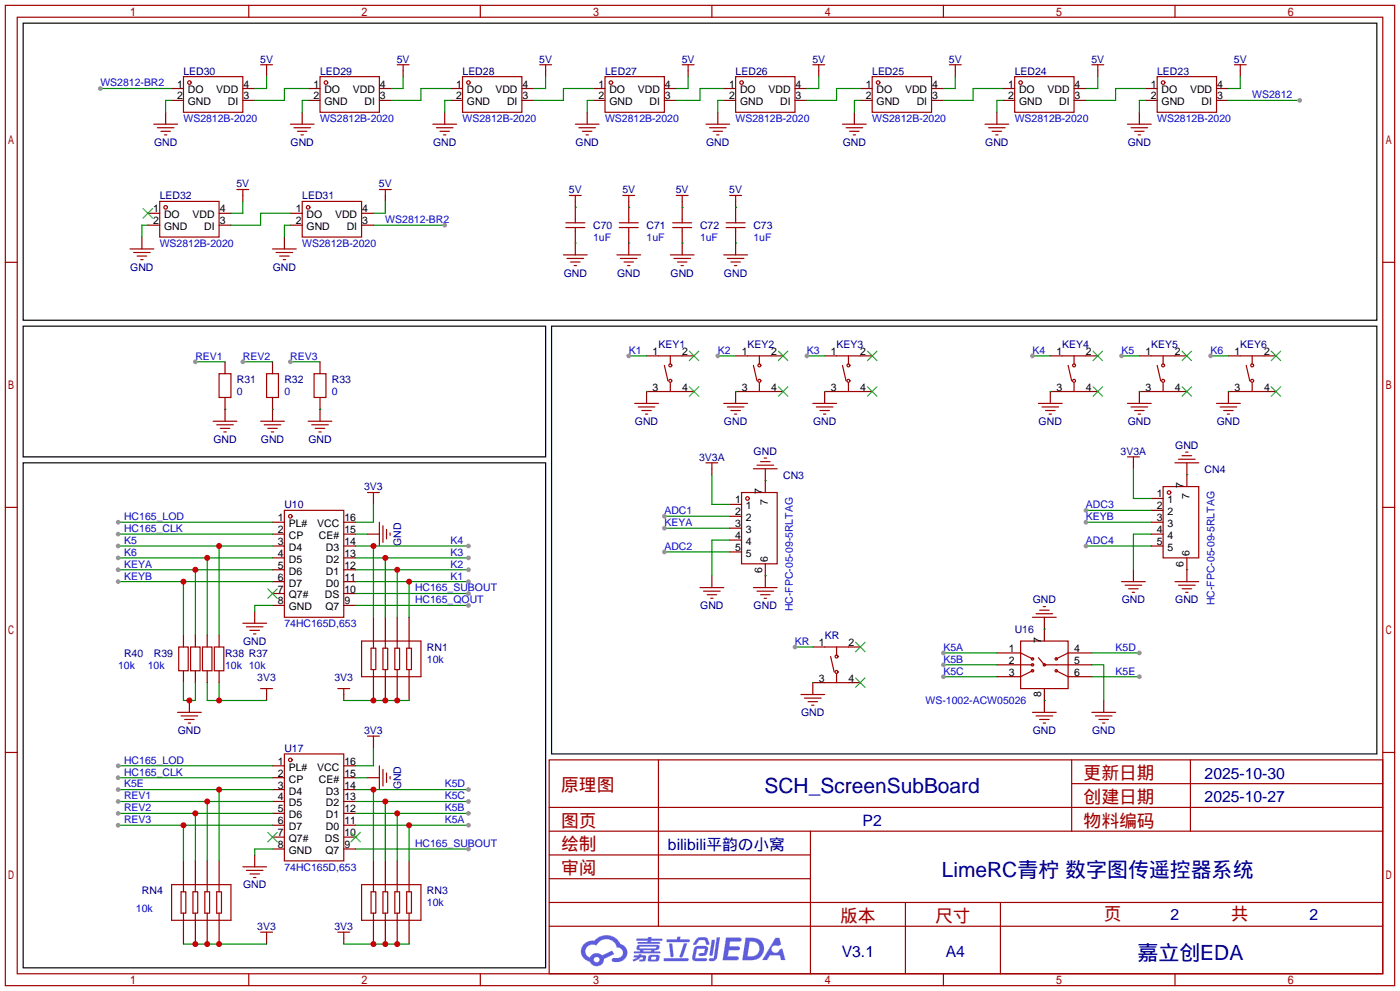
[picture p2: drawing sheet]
<svg xmlns="http://www.w3.org/2000/svg" width="299mm" height="212mm" viewBox="0 0 299 212" stroke-linecap="round" stroke-linejoin="round" font-family="sans-serif">
<g fill="none" stroke="#a10000" stroke-width=".25">
<path d="M1.1 1.1h297.2v209.6h-297.2zM3.7 3.7h292.1v204.5h-292.1zM53.2 1.1v2.6M102.7 1.1v2.6M152.3 1.1v2.6M201.8 1.1v2.6M251.3 1.1v2.6M1.1 56.1h2.6M295.8 56.1h2.5M1.1 108.5h2.6M295.8 108.5h2.5M1.1 160.8h2.6"/>
<path d="M117.5 162.4h178.3v45.8h-178.3zM117.5 177.7h178.3M117.5 172.6h178.3M140.8 162.4v35.6M173.4 177.7v30.5M229.2 162.4v15.3M229.2 167.5h66.6M254.6 162.4v15.3M295.8 160.8h2.5M117.5 182.8h55.9M117.5 198h178.3M117.5 192.9h178.3"/>
<path d="M117.5 187.8h55.9M193.7 192.9v15.3M214 192.9v15.3M53.2 208.2v2.5M102.7 208.2v2.5M152.3 208.2v2.5M201.8 208.2v2.5M251.3 208.2v2.5"/>
</g>
<g fill="#5487ff">
<path d="M155.3 200.4h2.7a.48 .48 0 0 1 .7 .4 .48 .48 0 0 1-.7 .5h-1.8l-.2 1h1.9a.43 .43 0 0 1 .4 .5 .43 .43 0 0 1-.5 .3h-1.9l-.2 1.3h1.7a.45 .45 0 0 1 .6 .2 .45 .45 0 0 1-.2 .6l-3.2 .1z"/>
<path d="M165.9 200.5h.8l.4 1.4-.7 .4a.84 .84 0 0 0-1.2 .2 .84 .84 0 0 0 .3 1.2 .84 .84 0 0 0 1.1-.5l.1-.2 .6-.3 .7 2.5h-.9l-.3-1h-2.1l-.6 1h-1.1z"/>
<path d="M152.2 200.9h.8l-.5 3.2a.36 .36 0 0 1-.4 .3 .36 .36 0 0 1-.3-.4z"/>
<path d="M153.3 200.4h.7l-.6 4.3a1.13 1.13 0 0 1-1.8 .6l.2-.4 .7-.1 .2-.2z"/>
<path d="M149 200.7l.6-.4h1a.77 .77 0 0 1 .9 .6l.3 .9-.2 .2h-.5l-.3-.9-.2-.1h-1l-.7 1-.6-.1v-.1z"/>
<path d="M148.6 202.5l.5-.3h1.7a.81 .81 0 0 1 .7 .5 .81 .81 0 0 1-.2 .8 .81 .81 0 0 1-.9 .9h-.7a.32 .32 0 0 1-.3-.4 .32 .32 0 0 1 .4-.3h.7l.3-.9-1.7 .1-.3 1.9h2.1a.32 .32 0 0 1 .4 .4 .32 .32 0 0 1-.4 .3l-2.3-.1-.5-.3v-.5z"/>
<path d="M142 204.8h5a.33 .33 0 0 1 .3 .4 .33 .33 0 0 1-.3 .3h-4.9l-.2-.2z"/>
<path d="M146.3 201.6h.7l-.6 2a.98 .98 0 0 1-.8 1.1l-.3-.3z"/>
<path d="M143.1 201.7h.7l.3 2.6a.34 .34 0 0 1-.3 .3 .34 .34 0 0 1-.4-.2z"/>
<path d="M142.6 200.8h2.2l.2-.6h.6l-.1 .6h1.8a.32 .32 0 0 1 .3 .3 .32 .32 0 0 1-.4 .3h-4.5l-.1-.1z"/>
<path d="M135.6 204.2h.9l.1-.2 .7-.1-.1 .3h.9a.82 .82 0 0 1-.6 1.3h-.7v-.4h.6l.1-.4a.68 .68 0 0 0-1 .4l-1 .4-.2-.4 1-.4h-.8z"/>
<path d="M136.1 200.6h2.5v-.3h.8l-.1 .3h2.2l.2 .3-.2 .2h-2.3v.3h1.8l.2 .2-.2 .2h-4.5l-.1-.4h2l.1-.3h-2.3l-.1-.2z"/>
<path d="M159.5 200.4l-.7 4.9h1.6a2.5 2.5 0 0 0 3-2.5 2.5 2.5 0 0 0-3.1-2.4zM160.4 201.3a1.61 1.61 0 0 1 2 1.4 1.61 1.61 0 0 1-1.8 1.7h-.7z"/>
<path d="M136.3 202.2a.55 .55 0 0 0-.2 .7 .55 .55 0 0 0 .7 .2l.1 .3h-1.3v.4h5.5l.2-.2-.2-.2h-1.2l.2-.3a.7 .7 0 0 0 .8-.2 .7 .7 0 0 0 0-.9h-4.1zM136.9 202.4h3.3l.2 .1-.2 .2h-3.2zM137.6 203.1h1.7l-.2 .3h-1.4z"/>
<path d="M138.8 204.3a1.05 1.05 0 0 0-.1 1.2 2.91 2.91 0 0 0 2.2-.2 .98 .98 0 0 0 0-1.2h-1.6zM139.4 204.6l.8-.1 .1 .4-.2 .2h-.8z"/>
<path d="M125 201.7a2.23 2.23 0 0 0-.7 2.3 2.23 2.23 0 0 0 1.8 1.6 1.58 1.58 0 0 0 1.8 .9 1.58 1.58 0 0 0 1.3-1.5l2.2-1-.5-.8-2.1 1a1.65 1.65 0 0 0-2.6 .5 1.47 1.47 0 0 1-.8-2.1 1.47 1.47 0 0 1 2.2-.5 2.3 2.3 0 0 1 2.3-1.3 2.3 2.3 0 0 1 2.1 1.7 1.12 1.12 0 0 1 1.2 1.1 1.12 1.12 0 0 1-1.1 1.2h-.7a.45 .45 0 0 0-.6 .3 .45 .45 0 0 0 .5 .6 2.21 2.21 0 0 0 2.2-.6 2.21 2.21 0 0 0 .5-2.3 2.13 2.13 0 0 0-1.3-1 3.3 3.3 0 0 0-5.5-.7l-1.2 .1zM127.1 205.2a.57 .57 0 0 1 1.1 0 .57 .57 0 0 1-1.1 0z"/>
</g>
<g fill="none" stroke="#a10000" stroke-width=".25">
<path d="M157.4 16.4h12.7v7.6h-12.7zM173.9 13.8h2.5M175.1 13.8v1.3M186.6 16.4h12.7v7.6h-12.7zM203.1 13.8h2.5M204.3 13.8v1.3M217 16.4h12.7v7.6h-12.7zM233.6 13.8h2.5M234.8 13.8v1.3M247.5 16.4h12.7v7.6h-12.7zM264 13.8h2.6M265.3 13.8v1.3"/>
<path d="M151 26.5h5.1M151.8 27.3h3.5M152.5 28.1h2.1M153.3 28.8h.5M180.2 26.5h5.1M181 27.3h3.5M181.7 28.1h2.1M182.5 28.8h.5M210.7 26.5h5.1M211.5 27.3h3.5M212.2 28.1h2M213 28.8h.5"/>
<path d="M241.2 26.5h5.1M241.9 27.3h3.6M242.7 28.1h2M243.5 28.8h.5"/>
<circle cx="158.6" cy="17.7" r=".38"/>
<circle cx="187.8" cy="17.7" r=".38"/>
<circle cx="218.3" cy="17.7" r=".38"/>
<circle cx="248.8" cy="17.7" r=".38"/>
</g>
<g fill="none" stroke="#870000" stroke-width=".25">
<path d="M154.8 18.9h2.6M170.1 18.9h2.5M175.1 15.1v1.3M184 18.9h2.6M199.3 18.9h2.5M204.3 15.1v1.3M214.5 18.9h2.5M229.7 18.9h2.6M234.8 15.1v1.3M245 18.9h2.5M260.2 18.9h2.6M265.3 15.1v1.3"/>
<path d="M153.5 24v2.5M154.8 21.5h2.6M170.1 21.5h2.5M182.8 24v2.5M184 21.5h2.6M199.3 21.5h2.5M213.2 24v2.5M214.5 21.5h2.5M229.7 21.5h2.6M243.7 24v2.5M245 21.5h2.5M260.2 21.5h2.6"/>
</g>
<path d="M175.1 16.4v2.5h-2.5M184 18.9h-5.1v2.6h-6.3M204.3 16.4v2.5h-2.5M214.5 18.9h-6.3v2.6h-6.4M234.8 16.4v2.5h-2.5M245 18.9h-6.4v2.6h-6.3M265.3 16.4v2.5h-2.5M154.8 21.5h-1.3v2.5M184 21.5h-1.2v2.5M214.5 21.5h-1.3v2.5M245 21.5h-1.3v2.5M262.8 21.5h15.2" fill="none" stroke="#008700" stroke-width=".25"/>
<circle cx="278" cy="21.5" r=".51" fill="#999"/>
<g fill="none" stroke="#a10000" stroke-width=".25">
<path d="M39.2 16.4h12.7v7.6h-12.7zM55.8 13.8h2.5M57 13.8v1.3M68.5 16.4h12.7v7.6h-12.7zM85 13.8h2.5M86.2 13.8v1.3M98.9 16.4h12.7v7.6h-12.7zM115.4 13.8h2.6M116.7 13.8v1.3M129.4 16.4h12.7v7.6h-12.7zM145.9 13.8h2.6M147.2 13.8v1.3"/>
<path d="M32.9 26.5h5.1M33.7 27.3h3.5M34.4 28.1h2M35.2 28.8h.5M62.1 26.5h5.1M62.9 27.3h3.5M63.6 28.1h2.1M64.4 28.8h.5M92.6 26.5h5.1M93.3 27.3h3.6M94.1 28.1h2M94.9 28.8h.5"/>
<path d="M123.1 26.5h5M123.8 27.3h3.6M124.6 28.1h2M125.3 28.8h.6M27.8 53.2h5.1M28.6 54h3.5M29.3 54.7h2.1M30.1 55.5h.5M34.2 43.1h12.7v7.6h-12.7zM50.7 40.5h2.5M51.9 40.5v1.3M58.3 53.2h5.1"/>
<path d="M59.1 54h3.5M59.8 54.7h2M60.6 55.5h.5M64.6 43.1h12.7v7.6h-12.7zM81.2 40.5h2.5M82.4 40.5v1.3"/>
<circle cx="40.5" cy="17.7" r=".38"/>
<circle cx="69.7" cy="17.7" r=".38"/>
<circle cx="100.2" cy="17.7" r=".38"/>
<circle cx="130.7" cy="17.7" r=".38"/>
<circle cx="35.4" cy="44.3" r=".38"/>
<circle cx="65.9" cy="44.3" r=".38"/>
</g>
<g fill="none" stroke="#870000" stroke-width=".25">
<path d="M36.7 18.9h2.5M51.9 18.9h2.6M57 15.1v1.3M65.9 18.9h2.6M81.2 18.9h2.5M86.2 15.1v1.3M96.4 18.9h2.5M111.6 18.9h2.6M116.7 15.1v1.3M126.9 18.9h2.5M142.1 18.9h2.6M147.2 15.1v1.3"/>
<path d="M35.4 24v2.5M36.7 21.5h2.5M51.9 21.5h2.6M64.6 24v2.5M65.9 21.5h2.6M81.2 21.5h2.5M95.1 24v2.5M96.4 21.5h2.5M111.6 21.5h2.6M125.6 24v2.5M126.9 21.5h2.5M142.1 21.5h2.6"/>
<path d="M30.4 50.7v2.5M31.6 45.6h2.6M31.6 48.1h2.6M46.9 45.6h2.5M46.9 48.1h2.5M51.9 41.8v1.3M60.8 50.7v2.5M62.1 45.6h2.5M62.1 48.1h2.5M77.3 45.6h2.6M77.3 48.1h2.6M82.4 41.8v1.3"/>
</g>
<g fill="none" stroke="#008700" stroke-width=".25">
<path d="M57 16.4v2.5h-2.5M65.9 18.9h-5.1v2.6h-6.3M86.2 16.4v2.5h-2.5M96.4 18.9h-6.4v2.6h-6.3M116.7 16.4v2.5h-2.5M126.9 18.9h-6.4v2.6h-6.3M147.2 16.4v2.5h-2.5M36.7 21.5h-1.3v2.5M65.9 21.5h-1.3v2.5M96.4 21.5h-1.3v2.5M126.9 21.5h-1.3v2.5M31.6 48.1h-1.2v2.6"/>
<path d="M51.9 43.1v2.5h-2.5M62.1 48.1h-1.3v2.6M62.1 45.6h-6.3v2.5h-6.4M79.9 48.1h15.2M82.4 43.1v2.5h-2.5"/>
</g>
<path d="M30.6 44.6l2 2M32.6 44.6l-2 2" fill="none" stroke="#3c3" stroke-width=".25"/>
<circle cx="95.1" cy="48.1" r=".51" fill="#999"/>
<path d="M21.5 18.9h15.2" fill="none" stroke="#008700" stroke-width=".25"/>
<circle cx="21.5" cy="18.9" r=".51" fill="#999"/>
<path d="M138.3 76.1h2.5M145.9 76.1h2.6M138.3 83.7h2.5M145.9 83.7h2.6" fill="none" stroke="#870000" stroke-width=".25"/>
<path d="M147.4 75.1l2.1 2M149.5 75.1l-2.1 2M147.4 82.7l2.1 2M149.5 82.7l-2.1 2" fill="none" stroke="#3c3" stroke-width=".25"/>
<g fill="none" stroke="#a10000" stroke-width=".25">
<path d="M140.8 76.1h5.1M142.1 78.1l.8 3.3M143.4 76.1v1.8M140.8 83.7h5.1M143.4 81.9v1.8"/>
<circle cx="143.4" cy="78.1" r=".32"/>
<circle cx="143.4" cy="81.4" r=".32"/>
</g>
<path d="M134.5 76.1h3.8" fill="none" stroke="#008700" stroke-width=".25"/>
<circle cx="134.5" cy="76.1" r=".51" fill="#999"/>
<path d="M157.4 76.1h2.5M165 76.1h2.5M138.3 83.7v2.5M157.4 83.7h2.5M165 83.7h2.5" fill="none" stroke="#870000" stroke-width=".25"/>
<g fill="none" stroke="#a10000" stroke-width=".25">
<path d="M159.9 76.1h5.1M161.2 78.1l.7 3.3M162.4 76.1v1.8M135.8 86.2h5M136.5 87h3.6M137.3 87.8h2M138 88.5h.6M159.9 83.7h5.1M162.4 81.9v1.8"/>
<circle cx="162.4" cy="78.1" r=".32"/>
<circle cx="162.4" cy="81.4" r=".32"/>
</g>
<path d="M153.5 76.1h3.9M138.3 83.7h.1" fill="none" stroke="#008700" stroke-width=".25"/>
<path d="M166.5 75.1l2 2M168.5 75.1l-2 2M166.5 82.7l2 2M168.5 82.7l-2 2" fill="none" stroke="#3c3" stroke-width=".25"/>
<circle cx="153.5" cy="76.1" r=".51" fill="#999"/>
<path d="M176.4 76.1h2.5M184 76.1h2.6M157.4 83.7v2.5M176.4 83.7h2.5M184 83.7h2.6" fill="none" stroke="#870000" stroke-width=".25"/>
<g fill="none" stroke="#a10000" stroke-width=".25">
<path d="M178.9 76.1h5.1M180.2 78.1l.8 3.3M181.5 76.1v1.8M154.8 86.2h5.1M155.6 87h3.5M156.3 87.8h2.1M157.1 88.5h.5M178.9 83.7h5.1M181.5 81.9v1.8"/>
<circle cx="181.5" cy="78.1" r=".32"/>
<circle cx="181.5" cy="81.4" r=".32"/>
</g>
<path d="M172.6 76.1h3.8M157.4 83.7h.1" fill="none" stroke="#008700" stroke-width=".25"/>
<path d="M185.5 75.1l2.1 2M187.6 75.1l-2.1 2M185.5 82.7l2.1 2M187.6 82.7l-2.1 2" fill="none" stroke="#3c3" stroke-width=".25"/>
<circle cx="172.6" cy="76.1" r=".51" fill="#999"/>
<path d="M224.7 76.1h2.5M232.3 76.1h2.5M176.4 83.7v2.5M224.7 83.7h2.5M232.3 83.7h2.5" fill="none" stroke="#870000" stroke-width=".25"/>
<g fill="none" stroke="#a10000" stroke-width=".25">
<path d="M227.2 76.1h5.1M228.5 78.1l.7 3.3M229.7 76.1v1.8M173.9 86.2h5M174.6 87h3.6M175.4 87.8h2M176.1 88.5h.6M227.2 83.7h5.1M229.7 81.9v1.8"/>
<circle cx="229.7" cy="78.1" r=".32"/>
<circle cx="229.7" cy="81.4" r=".32"/>
</g>
<path d="M220.9 76.1h3.8M176.4 83.7h.1" fill="none" stroke="#008700" stroke-width=".25"/>
<path d="M233.8 75.1l2 2M235.8 75.1l-2 2M233.8 82.7l2 2M235.8 82.7l-2 2" fill="none" stroke="#3c3" stroke-width=".25"/>
<circle cx="220.9" cy="76.1" r=".51" fill="#999"/>
<path d="M243.7 76.1h2.6M251.3 76.1h2.6M224.7 83.7v2.5M243.7 83.7h2.6M251.3 83.7h2.6" fill="none" stroke="#870000" stroke-width=".25"/>
<g fill="none" stroke="#a10000" stroke-width=".25">
<path d="M246.3 76.1h5M247.5 78.1l.8 3.3M248.8 76.1v1.8M222.1 86.2h5.1M222.9 87h3.5M223.6 87.8h2.1M224.4 88.5h.5M246.3 83.7h5M248.8 81.9v1.8"/>
<circle cx="248.8" cy="78.1" r=".32"/>
<circle cx="248.8" cy="81.4" r=".32"/>
</g>
<path d="M239.9 76.1h3.8M224.7 83.7h.1" fill="none" stroke="#008700" stroke-width=".25"/>
<path d="M252.9 75.1l2 2M254.9 75.1l-2 2M252.9 82.7l2 2M254.9 82.7l-2 2" fill="none" stroke="#3c3" stroke-width=".25"/>
<circle cx="239.9" cy="76.1" r=".51" fill="#999"/>
<path d="M262.8 76.1h2.5M270.4 76.1h2.5M243.7 83.7v2.5M262.8 83.7h2.5M270.4 83.7h2.5" fill="none" stroke="#870000" stroke-width=".25"/>
<g fill="none" stroke="#a10000" stroke-width=".25">
<path d="M265.3 76.1h5.1M266.6 78.1l.7 3.3M267.8 76.1v1.8M241.2 86.2h5.1M241.9 87h3.6M242.7 87.8h2M243.5 88.5h.5M265.3 83.7h5.1M267.8 81.9v1.8"/>
<circle cx="267.8" cy="78.1" r=".32"/>
<circle cx="267.8" cy="81.4" r=".32"/>
</g>
<path d="M259 76.1h3.8M243.7 83.7h.1" fill="none" stroke="#008700" stroke-width=".25"/>
<path d="M271.9 75.1l2 2M273.9 75.1l-2 2M271.9 82.7l2 2M273.9 82.7l-2 2" fill="none" stroke="#3c3" stroke-width=".25"/>
<circle cx="259" cy="76.1" r=".51" fill="#999"/>
<path d="M262.8 83.7v2.5M152.3 100.2v1.3M156.1 107.8h2.5M156.1 110.4h2.5M156.1 112.9h2.5M156.1 115.4h2.5M156.1 118h2.5M163.7 100.2v5.1M152.3 123.1v2.5M163.7 120.5v5.1" fill="none" stroke="#870000" stroke-width=".25"/>
<g fill="none" stroke="#a10000" stroke-width=".25">
<path d="M151 98.9h2.5M152.3 98.9v1.3M161.9 99.4h3.6M162.7 98.7h2M163.4 97.9h.6M260.2 86.2h5.1M261 87h3.5M261.7 87.8h2.1M262.5 88.5h.5M158.6 105.3h7.6v15.2h-7.6zM161.2 100.2h5M149.7 125.6h5.1"/>
<path d="M150.5 126.4h3.6M151.3 127.1h2M152 127.9h.5M161.2 125.6h5M161.9 126.4h3.6M162.7 127.1h2M163.4 127.9h.6"/>
<circle cx="159.9" cy="106.6" r=".38"/>
</g>
<path d="M262.8 83.7h.1M142.1 110.4h14M152.3 101.5v6.3h3.8M156.1 115.4h-3.8v7.7M163.7 102.7h.1M163.7 123.1h.1" fill="none" stroke="#008700" stroke-width=".25"/>
<circle cx="142.1" cy="110.4" r=".51" fill="#999"/>
<path d="M142.1 112.9h14" fill="none" stroke="#008700" stroke-width=".25"/>
<circle cx="142.1" cy="112.9" r=".51" fill="#999"/>
<path d="M142.1 118h14" fill="none" stroke="#008700" stroke-width=".25"/>
<circle cx="142.1" cy="118" r=".51" fill="#999"/>
<g fill="none" stroke="#a10000" stroke-width=".25">
<path d="M241.2 97.7h2.5M242.4 97.7v1.2M251.3 98.9h5.1M252.1 98.2h3.6M252.9 97.4h2M253.6 96.6h.5M248.8 104h7.6v15.3h-7.6zM239.9 124.3h5.1M240.7 125.1h3.5M241.4 125.9h2.1M242.2 126.6h.5M251.3 124.3h5.1"/>
<path d="M252.1 125.1h3.6M252.9 125.9h2M253.6 126.6h.5"/>
<circle cx="250.1" cy="105.3" r=".38"/>
</g>
<path d="M242.4 98.9v1.3M253.9 98.9v5.1M246.3 106.6h2.5M246.3 109.1h2.5M246.3 111.6h2.5M246.3 114.2h2.5M246.3 116.7h2.5M253.9 119.3v5M242.4 121.8v2.5" fill="none" stroke="#870000" stroke-width=".25"/>
<path d="M232.3 109.1h14M242.4 100.2v6.4h3.9M246.3 114.2h-3.9v7.6M253.9 101.5h.1M253.9 121.8h.1" fill="none" stroke="#008700" stroke-width=".25"/>
<circle cx="232.3" cy="109.1" r=".51" fill="#999"/>
<path d="M232.3 111.6h14" fill="none" stroke="#008700" stroke-width=".25"/>
<circle cx="232.3" cy="111.6" r=".51" fill="#999"/>
<path d="M232.3 116.7h14" fill="none" stroke="#008700" stroke-width=".25"/>
<circle cx="232.3" cy="116.7" r=".51" fill="#999"/>
<path d="M173.9 138.3h2.5M181.5 138.3h2.5M173.9 145.9h2.5M181.5 145.9h2.5" fill="none" stroke="#870000" stroke-width=".25"/>
<path d="M183 137.3l2 2M185 137.3l-2 2M183 144.9l2 2M185 144.9l-2 2" fill="none" stroke="#3c3" stroke-width=".25"/>
<g fill="none" stroke="#a10000" stroke-width=".25">
<path d="M176.4 138.3h5.1M178.9 138.3v1.8M176.4 145.9h5.1M177.7 140.3l.7 3.3M178.9 144.1v1.8"/>
<circle cx="178.9" cy="143.6" r=".32"/>
<circle cx="178.9" cy="140.3" r=".32"/>
</g>
<path d="M170.1 138.3h3.8" fill="none" stroke="#008700" stroke-width=".25"/>
<circle cx="170.1" cy="138.3" r=".51" fill="#999"/>
<path d="M213.2 139.6h5.1M223.4 132v5M228.5 139.6h5.1M173.9 145.9v2.6M213.2 142.1h5.1M213.2 144.7h5.1M223.4 147.2v5.1M228.5 142.1h5.1M228.5 144.7h5.1M236.1 149.7v2.6" fill="none" stroke="#870000" stroke-width=".25"/>
<g fill="none" stroke="#a10000" stroke-width=".25">
<path d="M218.3 137h10.2v10.2h-10.2zM218.3 139.6l2.6 1.2M220.9 132h5M221.6 131.2h3.6M222.4 130.4h2M223.1 129.7h.5M228.5 139.6l-2.6 1.2M171.3 148.5h5.1M172.1 149.2h3.5M172.8 150h2.1M173.6 150.7h.5M218.3 142.1h2.6"/>
<path d="M220.9 143.4l-2.6 1.3M220.9 152.3h5M221.6 153h3.6M222.1 140.6l1.3 1.5h5.1M222.4 153.8h2M223.1 154.6h.5M225.9 143.4l2.6 1.3M233.6 152.3h5M234.3 153h3.6M235.1 153.8h2M235.8 154.6h.5"/>
<circle cx="220.9" cy="140.8" r=".25"/>
<circle cx="220.9" cy="142.1" r=".25"/>
<circle cx="220.9" cy="143.4" r=".25"/>
<circle cx="223.4" cy="142.1" r=".25"/>
<circle cx="225.9" cy="140.8" r=".25"/>
<circle cx="225.9" cy="143.4" r=".25"/>
</g>
<path d="M223.4 134.5h.1M233.6 139.6h10.1M173.9 145.9h.1M223.4 149.7h.1M233.6 142.1h2.5v7.6" fill="none" stroke="#008700" stroke-width=".25"/>
<circle cx="243.7" cy="139.6" r=".51" fill="#999"/>
<path d="M233.6 144.7h10.1" fill="none" stroke="#008700" stroke-width=".25"/>
<circle cx="243.7" cy="144.7" r=".51" fill="#999"/>
<path d="M201.8 139.6h11.4" fill="none" stroke="#008700" stroke-width=".25"/>
<circle cx="201.8" cy="139.6" r=".51" fill="#999"/>
<path d="M201.8 142.1h11.4" fill="none" stroke="#008700" stroke-width=".25"/>
<circle cx="201.8" cy="142.1" r=".51" fill="#999"/>
<path d="M201.8 144.7h11.4" fill="none" stroke="#008700" stroke-width=".25"/>
<circle cx="201.8" cy="144.7" r=".51" fill="#999"/>
<path d="M154.8 18.9h-5.1v2.6h-5M76.1 129.4h24.1" fill="none" stroke="#008700" stroke-width=".25"/>
<g fill="none" stroke="#870000" stroke-width=".25">
<path d="M58.3 111.6h2.5M58.3 114.2h2.5M58.3 116.7h2.5M58.3 119.3h2.5M73.5 111.6h2.6M73.5 114.2h2.6M73.5 116.7h2.6M73.5 119.3h2.6M58.3 121.8h2.5M58.3 124.3h2.5M58.3 126.9h2.5M58.3 129.4h2.5"/>
<path d="M73.5 121.8h2.6M73.5 124.3h2.6M73.5 126.9h2.6M73.5 129.4h2.6M79.9 132v5M82.4 132v5M85 132v5M87.5 132v5M79.9 144.7v5M82.4 144.7v5M85 144.7v5M87.5 144.7v5"/>
</g>
<g fill="none" stroke="#a10000" stroke-width=".25">
<path d="M60.8 109.1h12.7v22.9h-12.7zM77.3 137h12.7v7.7h-12.7zM79.4 138.6h1v4.5h-1zM79.9 137v1.6M81.9 138.6h1v4.5h-1zM82.4 137v1.6M84.5 138.6h1v4.5h-1zM85 137v1.6M87 138.6h1v4.5h-1zM87.5 137v1.6M79.9 143.1v1.6M82.4 143.1v1.6"/>
<path d="M85 143.1v1.6M87.5 143.1v1.6"/>
<circle cx="62.1" cy="110.4" r=".38"/>
</g>
<path d="M57.3 125.9l2 2M59.3 125.9l-2 2" fill="none" stroke="#3c3" stroke-width=".25"/>
<circle cx="100.2" cy="129.4" r=".51" fill="#999"/>
<path d="M78.6 114.2h2.6M79.9 106.6v1.2M54.5 130.7v2.5" fill="none" stroke="#870000" stroke-width=".25"/>
<path d="M78.6 105.3h2.6M79.9 105.3v1.3M81.2 111.6v5.1M81.9 112.4v3.6M82.7 113.2v2M83.4 113.9v.5M51.9 133.2h5.1M52.7 134h3.6M53.5 134.7h2M54.2 135.5h.5" fill="none" stroke="#a10000" stroke-width=".25"/>
<path d="M76.1 114.2h2.5M79.9 107.8v3.8h-3.8M25.3 124.3h33M39.2 124.3v11.5M58.3 129.4h-3.8v1.3" fill="none" stroke="#008700" stroke-width=".25"/>
<circle cx="39.2" cy="124.3" r=".63" fill="#c00"/>
<circle cx="25.3" cy="124.3" r=".51" fill="#999"/>
<path d="M25.3 121.8h33M41.8 121.8v14" fill="none" stroke="#008700" stroke-width=".25"/>
<circle cx="41.8" cy="121.8" r=".63" fill="#c00"/>
<circle cx="25.3" cy="121.8" r=".51" fill="#999"/>
<path d="M25.3 119.3h33M44.3 119.3v16.5" fill="none" stroke="#008700" stroke-width=".25"/>
<circle cx="44.3" cy="119.3" r=".63" fill="#c00"/>
<circle cx="25.3" cy="119.3" r=".51" fill="#999"/>
<path d="M25.3 116.7h33M46.9 116.7v19.1" fill="none" stroke="#008700" stroke-width=".25"/>
<circle cx="46.9" cy="116.7" r=".63" fill="#c00"/>
<circle cx="25.3" cy="116.7" r=".51" fill="#999"/>
<path d="M25.3 111.6h33" fill="none" stroke="#008700" stroke-width=".25"/>
<circle cx="25.3" cy="111.6" r=".51" fill="#999"/>
<path d="M25.3 114.2h33" fill="none" stroke="#008700" stroke-width=".25"/>
<circle cx="25.3" cy="114.2" r=".51" fill="#999"/>
<path d="M57 148.5v1.2" fill="none" stroke="#870000" stroke-width=".25"/>
<path d="M55.8 147.2h2.5M57 147.2v1.3" fill="none" stroke="#a10000" stroke-width=".25"/>
<path d="M44.3 145.9v3.8h12.7M46.9 145.9v3.8" fill="none" stroke="#008700" stroke-width=".25"/>
<circle cx="46.9" cy="149.7" r=".63" fill="#c00"/>
<path d="M73.5 148.5v1.2" fill="none" stroke="#870000" stroke-width=".25"/>
<path d="M72.3 147.2h2.5M73.5 147.2v1.3" fill="none" stroke="#a10000" stroke-width=".25"/>
<path d="M73.5 149.7h14" fill="none" stroke="#008700" stroke-width=".25"/>
<g fill="#c00">
<circle cx="79.9" cy="149.7" r=".63"/>
<circle cx="82.4" cy="149.7" r=".63"/>
<circle cx="85" cy="149.7" r=".63"/>
</g>
<path d="M76.1 116.7h24.1M79.9 116.7v15.3" fill="none" stroke="#008700" stroke-width=".25"/>
<circle cx="79.9" cy="116.7" r=".63" fill="#c00"/>
<circle cx="100.2" cy="116.7" r=".51" fill="#999"/>
<path d="M76.1 119.3h24.1M82.4 119.3v12.7" fill="none" stroke="#008700" stroke-width=".25"/>
<circle cx="82.4" cy="119.3" r=".63" fill="#c00"/>
<circle cx="100.2" cy="119.3" r=".51" fill="#999"/>
<path d="M76.1 121.8h24.1M85 121.8v10.2" fill="none" stroke="#008700" stroke-width=".25"/>
<circle cx="85" cy="121.8" r=".63" fill="#c00"/>
<circle cx="100.2" cy="121.8" r=".51" fill="#999"/>
<path d="M76.1 124.3h24.1M87.5 124.3v7.7" fill="none" stroke="#008700" stroke-width=".25"/>
<circle cx="87.5" cy="124.3" r=".63" fill="#c00"/>
<circle cx="100.2" cy="124.3" r=".51" fill="#999"/>
<g fill="none" stroke="#870000" stroke-width=".25">
<path d="M58.3 163.7h2.5M58.3 166.2h2.5M58.3 168.8h2.5M58.3 171.3h2.5M58.3 173.9h2.5M58.3 176.4h2.5M58.3 178.9h2.5M73.5 163.7h2.6M73.5 166.2h2.6M73.5 168.8h2.6M73.5 171.3h2.6M73.5 173.9h2.6"/>
<path d="M73.5 176.4h2.6M73.5 178.9h2.6M58.3 181.5h2.5M73.5 181.5h2.6M79.9 184v5.1M79.9 196.7v5.1M82.4 184v5.1M82.4 196.7v5.1M85 184v5.1M85 196.7v5.1M87.5 184v5.1M87.5 196.7v5.1"/>
</g>
<g fill="none" stroke="#a10000" stroke-width=".25">
<path d="M60.8 161.2h12.7v22.8h-12.7zM77.3 189.1h12.7v7.6h-12.7zM79.4 190.6h1v4.6h-1zM79.9 189.1v1.5M79.9 195.2v1.5M81.9 190.6h1v4.6h-1zM82.4 189.1v1.5M82.4 195.2v1.5M84.5 190.6h1v4.6h-1zM85 189.1v1.5M85 195.2v1.5M87 190.6h1v4.6h-1z"/>
<path d="M87.5 189.1v1.5M87.5 195.2v1.5"/>
<circle cx="62.1" cy="162.4" r=".38"/>
</g>
<path d="M57.3 177.9l2 2.1M59.3 177.9l-2 2.1M75.1 177.9l2 2.1M77.1 177.9l-2 2.1" fill="none" stroke="#3c3" stroke-width=".25"/>
<path d="M76.1 181.5h24.1" fill="none" stroke="#008700" stroke-width=".25"/>
<circle cx="100.2" cy="181.5" r=".51" fill="#999"/>
<path d="M79.9 158.6v1.3M78.6 166.2h2.6M39.2 184v5.1M39.2 196.7v5.1M41.8 184v5.1M41.8 196.7v5.1M44.3 184v5.1M44.3 196.7v5.1M46.9 184v5.1M46.9 196.7v5.1M54.5 182.8v2.5" fill="none" stroke="#870000" stroke-width=".25"/>
<g fill="none" stroke="#a10000" stroke-width=".25">
<path d="M78.6 157.4h2.6M79.9 157.4v1.2M81.2 163.7v5.1M81.9 164.5v3.5M82.7 165.2v2.1M83.4 166v.5M36.7 189.1h12.7v7.6h-12.7zM38.7 190.6h1.1v4.6h-1.1zM39.2 189.1v1.5M39.2 195.2v1.5M41.3 190.6h1v4.6h-1zM41.8 189.1v1.5"/>
<path d="M41.8 195.2v1.5M43.8 190.6h1v4.6h-1zM44.3 189.1v1.5M44.3 195.2v1.5M46.4 190.6h1v4.6h-1zM46.9 189.1v1.5M46.9 195.2v1.5M51.9 185.3h5.1M52.7 186.1h3.6M53.5 186.8h2M54.2 187.6h.5"/>
</g>
<path d="M79.9 159.9v3.8h-3.8M25.3 176.4h33M39.2 176.4v7.6M76.1 166.2h2.5M58.3 181.5h-3.8v1.3" fill="none" stroke="#008700" stroke-width=".25"/>
<circle cx="39.2" cy="176.4" r=".63" fill="#c00"/>
<circle cx="25.3" cy="176.4" r=".51" fill="#999"/>
<path d="M25.3 173.9h33M41.8 173.9v10.1" fill="none" stroke="#008700" stroke-width=".25"/>
<circle cx="41.8" cy="173.9" r=".63" fill="#c00"/>
<circle cx="25.3" cy="173.9" r=".51" fill="#999"/>
<path d="M25.3 171.3h33M44.3 171.3v12.7" fill="none" stroke="#008700" stroke-width=".25"/>
<circle cx="44.3" cy="171.3" r=".63" fill="#c00"/>
<circle cx="25.3" cy="171.3" r=".51" fill="#999"/>
<path d="M25.3 168.8h33M46.9 168.8v15.2" fill="none" stroke="#008700" stroke-width=".25"/>
<circle cx="46.9" cy="168.8" r=".63" fill="#c00"/>
<circle cx="25.3" cy="168.8" r=".51" fill="#999"/>
<path d="M25.3 163.7h33" fill="none" stroke="#008700" stroke-width=".25"/>
<circle cx="25.3" cy="163.7" r=".51" fill="#999"/>
<path d="M25.3 166.2h33" fill="none" stroke="#008700" stroke-width=".25"/>
<circle cx="25.3" cy="166.2" r=".51" fill="#999"/>
<path d="M57 200.5v1.3" fill="none" stroke="#870000" stroke-width=".25"/>
<path d="M55.8 199.3h2.5M57 199.3v1.2" fill="none" stroke="#a10000" stroke-width=".25"/>
<path d="M39.2 201.8h17.8" fill="none" stroke="#008700" stroke-width=".25"/>
<g fill="#c00">
<circle cx="41.8" cy="201.8" r=".63"/>
<circle cx="44.3" cy="201.8" r=".63"/>
<circle cx="46.9" cy="201.8" r=".63"/>
</g>
<path d="M73.5 200.5v1.3" fill="none" stroke="#870000" stroke-width=".25"/>
<path d="M72.3 199.3h2.5M73.5 199.3v1.2" fill="none" stroke="#a10000" stroke-width=".25"/>
<path d="M73.5 201.8h14" fill="none" stroke="#008700" stroke-width=".25"/>
<g fill="#c00">
<circle cx="79.9" cy="201.8" r=".63"/>
<circle cx="82.4" cy="201.8" r=".63"/>
<circle cx="85" cy="201.8" r=".63"/>
</g>
<path d="M76.1 168.8h24.1M79.9 168.8v15.2" fill="none" stroke="#008700" stroke-width=".25"/>
<circle cx="79.9" cy="168.8" r=".63" fill="#c00"/>
<circle cx="100.2" cy="168.8" r=".51" fill="#999"/>
<path d="M76.1 171.3h24.1M82.4 171.3v12.7" fill="none" stroke="#008700" stroke-width=".25"/>
<circle cx="82.4" cy="171.3" r=".63" fill="#c00"/>
<circle cx="100.2" cy="171.3" r=".51" fill="#999"/>
<path d="M76.1 173.9h24.1M85 173.9v10.1" fill="none" stroke="#008700" stroke-width=".25"/>
<circle cx="85" cy="173.9" r=".63" fill="#c00"/>
<circle cx="100.2" cy="173.9" r=".51" fill="#999"/>
<path d="M76.1 176.4h24.1M87.5 176.4v7.6" fill="none" stroke="#008700" stroke-width=".25"/>
<circle cx="87.5" cy="176.4" r=".63" fill="#c00"/>
<circle cx="100.2" cy="176.4" r=".51" fill="#999"/>
<path d="M76.1 126.9h24.1" fill="none" stroke="#008700" stroke-width=".25"/>
<circle cx="100.2" cy="126.9" r=".51" fill="#999"/>
<path d="M46.9 79.9h2.5v5.1h-2.5zM57 79.9h2.6v5.1h-2.6zM67.2 79.9h2.5v5.1h-2.5z" fill="none" stroke="#a10000" stroke-width=".25"/>
<path d="M48.1 77.3v2.6M58.3 77.3v2.6M68.5 77.3v2.6M48.1 85v2.5M58.3 85v2.5M68.5 85v2.5" fill="none" stroke="#870000" stroke-width=".25"/>
<path d="M41.8 77.3h6.3" fill="none" stroke="#008700" stroke-width=".25"/>
<circle cx="41.8" cy="77.3" r=".51" fill="#999"/>
<path d="M51.9 77.3h6.4" fill="none" stroke="#008700" stroke-width=".25"/>
<circle cx="51.9" cy="77.3" r=".51" fill="#999"/>
<path d="M62.1 77.3h6.4" fill="none" stroke="#008700" stroke-width=".25"/>
<circle cx="62.1" cy="77.3" r=".51" fill="#999"/>
<g fill="none" stroke="#870000" stroke-width=".25">
<path d="M123.1 43.1v3.8M123.1 49.4v5.1M134.5 43.1v3.8M134.5 49.4v5.1M145.9 43.1v3.8M145.9 49.4v5.1M157.4 43.1v3.8M157.4 49.4v5.1M48.1 87.5v2.5M58.3 87.5v2.5M68.5 87.5v2.5M39.2 135.8v2.5"/>
<path d="M41.8 135.8v2.5M44.3 135.8v2.5M46.9 135.8v2.5M39.2 143.4v2.5M40.5 149.7v2.6M41.8 143.4v2.5M44.3 143.4v2.5M46.9 143.4v2.5"/>
</g>
<g fill="none" stroke="#a10000" stroke-width=".25">
<path d="M120.5 54.5h5.1M121 48.6h4.1M121 47.6h4.1M121.3 55.2h3.5M121.8 41.8h2.5M122 56h2.1M122.8 56.8h.5M123.1 41.8v1.3M123.1 46.9v.7M123.1 48.6v.8M132 54.5h5M132.5 48.6h4"/>
<path d="M132.5 47.6h4M132.7 55.2h3.6M133.2 41.8h2.6M133.5 56h2M134.2 56.8h.5M134.5 41.8v1.3M134.5 46.9v.7M134.5 48.6v.8M143.4 54.5h5.1M143.9 48.6h4.1M143.9 47.6h4.1M144.1 55.2h3.6"/>
<path d="M144.7 41.8h2.5M144.9 56h2M145.7 56.8h.5M145.9 41.8v1.3M145.9 46.9v.7M145.9 48.6v.8M154.8 54.5h5.1M155.3 48.6h4.1M155.3 47.6h4.1M155.6 55.2h3.5M156.1 41.8h2.5M156.3 56h2.1"/>
<path d="M157.1 56.8h.5M157.4 41.8v1.3M157.4 46.9v.7M157.4 48.6v.8M45.6 90h5.1M46.4 90.8h3.5M47.1 91.6h2M47.9 92.3h.5M55.8 90h5M56.5 90.8h3.6M57.3 91.6h2M58 92.3h.5"/>
<path d="M65.9 90h5.1M66.7 90.8h3.5M67.4 91.6h2.1M68.2 92.3h.5M38.2 138.3h2.1v5.1h-2.1zM40.8 138.3h2v5.1h-2zM43.3 138.3h2v5.1h-2zM45.8 138.3h2.1v5.1h-2.1zM38 152.3h5.1M38.7 153h3.6M39.5 153.8h2M40.3 154.6h.5"/>
</g>
<path d="M123.1 51.9h.1M123.1 44.3h.1M134.5 51.9h.1M134.5 44.3h.1M145.9 51.9h.1M145.9 44.3h.1M157.4 51.9h.1M157.4 44.3h.1M48.1 87.5h.1M58.3 87.5h.1M68.5 87.5h.1M39.2 145.9v3.8h2.6v-3.8" fill="none" stroke="#008700" stroke-width=".25"/>
<path d="M5 5h289.5v63.5h-289.5zM5 69.7h111.7v28h-111.7zM118 69.7h176.5v91.5h-176.5zM5 98.9h111.7v108h-111.7z" fill="none" stroke="#000" stroke-width=".25"/>
<circle cx="40.5" cy="149.7" r=".63" fill="#c00"/>
<g font-size="4.5" fill="#000080">
<text x="163.5" y="169.6">SCH_ScreenSubBoard</text>
<text x="201.5" y="187.4">LimeRC青柠 数字图传遥控器系统</text>
<text x="243.3" y="205.2">嘉立创EDA</text>
</g>
<g font-size="3.8" fill="#a00000">
<text x="231.8" y="166.5">更新日期</text>
<text x="120" y="169.1">原理图</text>
<text x="231.8" y="171.6">创建日期</text>
<text x="120" y="176.7">图页</text>
<text x="231.8" y="176.7">物料编码</text>
<text x="120" y="181.8">绘制</text>
<text x="120" y="186.9">审阅</text>
<text x="179.7" y="197">版本</text>
<text x="200" y="197">尺寸</text>
<text x="236.1" y="196.8">页</text>
<text x="263.3" y="196.8">共</text>
</g>
<g font-size="3.4" fill="#000080">
<text x="257.7" y="166.4">2025-10-30</text>
<text x="257.7" y="171.5">2025-10-27</text>
<text x="184.5" y="176.6">P2</text>
<text x="142.9" y="181.7">bilibili平韵の小窝</text>
<text x="250.4" y="196.7">2</text>
<text x="280.1" y="196.7">2</text>
<text x="180.1" y="204.5">V3.1</text>
<text x="202.3" y="204.5">A4</text>
</g>
<g font-size="2.2" fill="#000080">
<text x="39.2" y="15.9">LED30</text>
<text x="55.7" y="13.4">5V</text>
<text x="68.5" y="15.9">LED29</text>
<text x="84.9" y="13.4">5V</text>
<text x="98.9" y="15.9">LED28</text>
<text x="115.3" y="13.4">5V</text>
<text x="129.4" y="15.9">LED27</text>
<text x="145.8" y="13.4">5V</text>
<text x="157.4" y="15.9">LED26</text>
<text x="173.8" y="13.4">5V</text>
<text x="186.6" y="15.9">LED25</text>
<text x="203" y="13.4">5V</text>
<text x="217" y="15.9">LED24</text>
<text x="233.5" y="13.4">5V</text>
<text x="247.5" y="15.9">LED23</text>
<text x="263.9" y="13.4">5V</text>
<text x="32.9" y="31.2">GND</text>
<text x="62.2" y="31.2">GND</text>
<text x="92.6" y="31.2">GND</text>
<text x="123.1" y="31.2">GND</text>
<text x="151.1" y="31.2">GND</text>
<text x="180.3" y="31.2">GND</text>
<text x="210.7" y="31.2">GND</text>
<text x="241.2" y="31.2">GND</text>
<text x="50.6" y="40.1">5V</text>
<text x="81.1" y="40.1">5V</text>
<text x="121.7" y="41.3">5V</text>
<text x="133.1" y="41.3">5V</text>
<text x="144.6" y="41.3">5V</text>
<text x="156" y="41.3">5V</text>
<text x="34.2" y="42.6">LED32</text>
<text x="64.6" y="42.6">LED31</text>
<text x="126.9" y="49">C70</text>
<text x="138.3" y="49">C71</text>
<text x="149.7" y="49">C72</text>
<text x="161.2" y="49">C73</text>
<text x="27.9" y="57.8">GND</text>
<text x="58.3" y="57.8">GND</text>
<text x="120.6" y="59.1">GND</text>
<text x="132" y="59.1">GND</text>
<text x="143.4" y="59.1">GND</text>
<text x="154.9" y="59.1">GND</text>
<text x="140.8" y="74.4">KEY1</text>
<text x="159.9" y="74.4">KEY2</text>
<text x="178.9" y="74.4">KEY3</text>
<text x="227.2" y="74.4">KEY4</text>
<text x="246.3" y="74.4">KEY5</text>
<text x="265.3" y="74.4">KEY6</text>
<text x="50.7" y="82">R31</text>
<text x="60.8" y="82">R32</text>
<text x="71" y="82">R33</text>
<text x="45.6" y="94.7">GND</text>
<text x="55.8" y="94.7">GND</text>
<text x="66" y="94.7">GND</text>
<text x="135.8" y="90.9">GND</text>
<text x="154.9" y="90.9">GND</text>
<text x="173.9" y="90.9">GND</text>
<text x="222.2" y="90.9">GND</text>
<text x="241.2" y="90.9">GND</text>
<text x="251.4" y="95.9">GND</text>
<text x="260.3" y="90.9">GND</text>
<text x="149.5" y="98.5">3V3A</text>
<text x="161.2" y="97.2">GND</text>
<text x="239.7" y="97.2">3V3A</text>
<text x="257.7" y="101">CN4</text>
<text x="77.9" y="104.8">3V3</text>
<text x="167.5" y="102.3">CN3</text>
<text x="60.8" y="108.6">U10</text>
<text x="85.8" y="116.7" transform="rotate(-90 85.8 116.7)">GND</text>
<text x="149.8" y="130.2">GND</text>
<text x="161.2" y="130.2">GND</text>
<text x="220.9" y="129">GND</text>
<text x="240" y="129">GND</text>
<text x="251.4" y="129">GND</text>
<text x="52" y="137.9">GND</text>
<text x="176.4" y="136.6">KR</text>
<text x="217" y="135.3">U16</text>
<text x="26.5" y="140.4">R40</text>
<text x="32.9" y="140.4">R39</text>
<text x="48.1" y="140.4">R38 R37</text>
<text x="91.3" y="139.1">RN1</text>
<text x="55" y="145.5">3V3</text>
<text x="71.5" y="145.5">3V3</text>
<text x="171.4" y="153.1">GND</text>
<text x="38" y="156.9">GND</text>
<text x="60.8" y="160.7">U17</text>
<text x="77.9" y="156.9">3V3</text>
<text x="220.9" y="156.9">GND</text>
<text x="233.6" y="156.9">GND</text>
<text x="85.8" y="168.7" transform="rotate(-90 85.8 168.7)">GND</text>
<text x="30.4" y="191.2">RN4</text>
<text x="52" y="189.9">GND</text>
<text x="91.3" y="191.2">RN3</text>
<text x="55" y="198.8">3V3</text>
<text x="71.5" y="198.8">3V3</text>
</g>
<g font-size="2.2" fill="#00f">
<text x="21.5" y="18.5">WS2812-BR2</text>
<text x="267.8" y="21">WS2812</text>
<text x="39.2" y="26.1">WS2812B-2020</text>
<text x="68.5" y="26.1">WS2812B-2020</text>
<text x="98.9" y="26.1">WS2812B-2020</text>
<text x="129.4" y="26.1">WS2812B-2020</text>
<text x="157.4" y="26.1">WS2812B-2020</text>
<text x="186.6" y="26.1">WS2812B-2020</text>
<text x="217" y="26.1">WS2812B-2020</text>
<text x="247.5" y="26.1">WS2812B-2020</text>
<text x="82.4" y="47.7">WS2812-BR2</text>
<text x="34.2" y="52.8">WS2812B-2020</text>
<text x="64.6" y="52.8">WS2812B-2020</text>
<text x="126.9" y="51.5">1uF</text>
<text x="138.3" y="51.5">1uF</text>
<text x="149.7" y="51.5">1uF</text>
<text x="161.2" y="51.5">1uF</text>
<text x="41.8" y="76.9">REV1</text>
<text x="51.9" y="76.9">REV2</text>
<text x="62.1" y="76.9">REV3</text>
<text x="134.5" y="75.6">K1</text>
<text x="153.5" y="75.6">K2</text>
<text x="172.6" y="75.6">K3</text>
<text x="220.9" y="75.6">K4</text>
<text x="239.9" y="75.6">K5</text>
<text x="259" y="75.6">K6</text>
<text x="50.7" y="84.5">0</text>
<text x="60.8" y="84.5">0</text>
<text x="71" y="84.5">0</text>
<text x="26.5" y="111.2">HC165_LOD</text>
<text x="26.5" y="113.7">HC165_CLK</text>
<text x="142.1" y="109.9">ADC1</text>
<text x="142.1" y="112.5">KEYA</text>
<text x="232.3" y="108.6">ADC3</text>
<text x="232.3" y="111.2">KEYB</text>
<text x="26.5" y="118.8">K6</text>
<text x="26.5" y="116.3">K5</text>
<text x="96.4" y="116.3">K4</text>
<text x="96.4" y="118.8">K3</text>
<text x="142.1" y="117.5">ADC2</text>
<text x="232.3" y="116.3">ADC4</text>
<text x="26.5" y="123.9">KEYB</text>
<text x="26.5" y="121.3">KEYA</text>
<text x="96.4" y="121.3">K2</text>
<text x="96.4" y="123.9">K1</text>
<text x="88.8" y="129">HC165_QOUT</text>
<text x="88.8" y="126.4">HC165_SUBOUT</text>
<text x="169.6" y="130.7" transform="rotate(-90 169.6 130.7)">HC-FPC-05-09-5RLTAG</text>
<text x="259.8" y="129.4" transform="rotate(-90 259.8 129.4)">HC-FPC-05-09-5RLTAG</text>
<text x="60.8" y="134">74HC165D,653</text>
<text x="170.1" y="137.9">KR</text>
<text x="25.3" y="142.9">10k</text>
<text x="31.6" y="142.9">10k</text>
<text x="48.1" y="142.9">10k 10k</text>
<text x="91.3" y="141.7">10k</text>
<text x="201.8" y="139.1">K5A</text>
<text x="201.8" y="141.7">K5B</text>
<text x="238.6" y="139.1">K5D</text>
<text x="201.8" y="144.2">K5C</text>
<text x="238.6" y="144.2">K5E</text>
<text x="198" y="150.6">WS-1002-ACW05026</text>
<text x="26.5" y="163.3">HC165_LOD</text>
<text x="26.5" y="165.8">HC165_CLK</text>
<text x="26.5" y="173.4">REV2</text>
<text x="26.5" y="170.9">REV1</text>
<text x="26.5" y="168.3">K5E</text>
<text x="95.1" y="168.3">K5D</text>
<text x="95.1" y="170.9">K5C</text>
<text x="95.1" y="173.4">K5B</text>
<text x="26.5" y="176">REV3</text>
<text x="95.1" y="176">K5A</text>
<text x="88.8" y="181">HC165_SUBOUT</text>
<text x="60.8" y="186.1">74HC165D,653</text>
<text x="29.1" y="195">10k</text>
<text x="91.3" y="193.7">10k</text>
</g>
<g font-size="2.2">
<text x="37.9" y="18.7">1</text>
<text x="37.9" y="21.2">2</text>
<text x="40.2" y="20">DO</text>
<text x="40.2" y="22.5">GND</text>
<text x="46.3" y="20">VDD</text>
<text x="48.8" y="22.5">DI</text>
<text x="52.1" y="21.2">3</text>
<text x="52.1" y="18.7">4</text>
<text x="67.1" y="18.7">1</text>
<text x="67.1" y="21.2">2</text>
<text x="69.4" y="20">DO</text>
<text x="69.4" y="22.5">GND</text>
<text x="75.5" y="20">VDD</text>
<text x="78" y="22.5">DI</text>
<text x="81.3" y="21.2">3</text>
<text x="81.3" y="18.7">4</text>
<text x="97.6" y="18.7">1</text>
<text x="97.6" y="21.2">2</text>
<text x="99.9" y="20">DO</text>
<text x="99.9" y="22.5">GND</text>
<text x="106" y="20">VDD</text>
<text x="108.5" y="22.5">DI</text>
<text x="111.8" y="21.2">3</text>
<text x="111.8" y="18.7">4</text>
<text x="128" y="18.7">1</text>
<text x="128" y="21.2">2</text>
<text x="130.4" y="20">DO</text>
<text x="130.4" y="22.5">GND</text>
<text x="136.4" y="20">VDD</text>
<text x="138.9" y="22.5">DI</text>
<text x="142.2" y="21.2">3</text>
<text x="142.2" y="18.7">4</text>
<text x="156" y="18.7">1</text>
<text x="156" y="21.2">2</text>
<text x="158.3" y="20">DO</text>
<text x="158.3" y="22.5">GND</text>
<text x="164.4" y="20">VDD</text>
<text x="166.9" y="22.5">DI</text>
<text x="170.2" y="21.2">3</text>
<text x="170.2" y="18.7">4</text>
<text x="185.2" y="18.7">1</text>
<text x="185.2" y="21.2">2</text>
<text x="187.5" y="20">DO</text>
<text x="187.5" y="22.5">GND</text>
<text x="193.6" y="20">VDD</text>
<text x="196.1" y="22.5">DI</text>
<text x="199.4" y="21.2">3</text>
<text x="199.4" y="18.7">4</text>
<text x="215.7" y="18.7">1</text>
<text x="215.7" y="21.2">2</text>
<text x="218" y="20">DO</text>
<text x="218" y="22.5">GND</text>
<text x="224.1" y="20">VDD</text>
<text x="226.6" y="22.5">DI</text>
<text x="229.9" y="21.2">3</text>
<text x="229.9" y="18.7">4</text>
<text x="246.2" y="18.7">1</text>
<text x="246.2" y="21.2">2</text>
<text x="248.5" y="20">DO</text>
<text x="248.5" y="22.5">GND</text>
<text x="254.6" y="20">VDD</text>
<text x="257" y="22.5">DI</text>
<text x="260.3" y="21.2">3</text>
<text x="260.3" y="18.7">4</text>
<text x="32.8" y="45.4">1</text>
<text x="32.8" y="47.9">2</text>
<text x="35.1" y="46.6">DO</text>
<text x="41.2" y="46.6">VDD</text>
<text x="47" y="47.9">3</text>
<text x="47" y="45.4">4</text>
<text x="63.3" y="45.4">1</text>
<text x="63.3" y="47.9">2</text>
<text x="65.6" y="46.6">DO</text>
<text x="71.7" y="46.6">VDD</text>
<text x="77.5" y="47.9">3</text>
<text x="77.5" y="45.4">4</text>
<text x="35.1" y="49.2">GND</text>
<text x="43.7" y="49.2">DI</text>
<text x="65.6" y="49.2">GND</text>
<text x="74.2" y="49.2">DI</text>
<text x="139.6" y="75.9">1</text>
<text x="145.9" y="75.9">2</text>
<text x="158.6" y="75.9">1</text>
<text x="165" y="75.9">2</text>
<text x="177.7" y="75.9">1</text>
<text x="184" y="75.9">2</text>
<text x="226" y="75.9">1</text>
<text x="232.3" y="75.9">2</text>
<text x="245" y="75.9">1</text>
<text x="251.3" y="75.9">2</text>
<text x="264.1" y="75.9">1</text>
<text x="270.4" y="75.9">2</text>
<text x="139.6" y="83.5">3</text>
<text x="145.9" y="83.5">4</text>
<text x="158.6" y="83.5">3</text>
<text x="165" y="83.5">4</text>
<text x="177.7" y="83.5">3</text>
<text x="184" y="83.5">4</text>
<text x="226" y="83.5">3</text>
<text x="232.3" y="83.5">4</text>
<text x="245" y="83.5">3</text>
<text x="251.3" y="83.5">4</text>
<text x="264.1" y="83.5">3</text>
<text x="270.4" y="83.5">4</text>
<text x="157.3" y="107.6">1</text>
<text x="163" y="105.6" transform="rotate(-90 163 105.6)">7</text>
<text x="164.3" y="108" transform="rotate(-90 164.3 108)">7</text>
<text x="247.4" y="106.3">1</text>
<text x="249.7" y="107.6">1</text>
<text x="253.2" y="104.4" transform="rotate(-90 253.2 104.4)">7</text>
<text x="254.4" y="106.7" transform="rotate(-90 254.4 106.7)">7</text>
<text x="59.5" y="111.4">1</text>
<text x="59.5" y="114">2</text>
<text x="61.8" y="112.7">PL#</text>
<text x="67.9" y="112.7">VCC</text>
<text x="73.7" y="114">15</text>
<text x="73.7" y="111.4">16</text>
<text x="157.3" y="110.1">2</text>
<text x="157.3" y="112.7">3</text>
<text x="159.6" y="108.9">1</text>
<text x="159.6" y="111.4">2</text>
<text x="159.6" y="114">3</text>
<text x="247.4" y="108.9">2</text>
<text x="247.4" y="111.4">3</text>
<text x="247.4" y="114">4</text>
<text x="249.7" y="110.1">2</text>
<text x="249.7" y="112.7">3</text>
<text x="59.5" y="116.5">3</text>
<text x="59.5" y="119">4</text>
<text x="61.8" y="115.2">CP</text>
<text x="61.8" y="117.8">D4</text>
<text x="68.2" y="115.2">CE#</text>
<text x="69.7" y="117.8">D3</text>
<text x="73.7" y="119">13</text>
<text x="73.7" y="116.5">14</text>
<text x="157.3" y="115.2">4</text>
<text x="157.3" y="117.8">5</text>
<text x="159.6" y="116.5">4</text>
<text x="159.6" y="119">5</text>
<text x="247.4" y="116.5">5</text>
<text x="249.7" y="115.2">4</text>
<text x="249.7" y="117.8">5</text>
<text x="254.4" y="118.8" transform="rotate(-90 254.4 118.8)">6</text>
<text x="59.5" y="121.6">5</text>
<text x="59.5" y="124.1">6</text>
<text x="61.8" y="120.3">D5</text>
<text x="61.8" y="122.8">D6</text>
<text x="61.8" y="125.4">D7</text>
<text x="69.7" y="125.4">D0</text>
<text x="69.7" y="122.8">D1</text>
<text x="69.7" y="120.3">D2</text>
<text x="73.7" y="124.1">11</text>
<text x="73.7" y="121.6">12</text>
<text x="163" y="122.4" transform="rotate(-90 163 122.4)">6</text>
<text x="164.3" y="120.1" transform="rotate(-90 164.3 120.1)">6</text>
<text x="253.2" y="121.1" transform="rotate(-90 253.2 121.1)">6</text>
<text x="59.5" y="126.7">7</text>
<text x="59.5" y="129.2">8</text>
<text x="61.8" y="127.9">Q7#</text>
<text x="61.8" y="130.5">GND</text>
<text x="69.5" y="127.9">DS</text>
<text x="69.6" y="130.5">Q7</text>
<text x="73.7" y="129.2">9</text>
<text x="73.7" y="126.7">10</text>
<text x="222.7" y="137.5" transform="rotate(-90 222.7 137.5)">7</text>
<text x="175.2" y="138.1">1</text>
<text x="181.5" y="138.1">2</text>
<text x="215.8" y="139.4">1</text>
<text x="215.8" y="141.9">2</text>
<text x="229.7" y="139.4">4</text>
<text x="229.7" y="141.9">5</text>
<text x="175.2" y="145.7">3</text>
<text x="181.5" y="145.7">4</text>
<text x="215.8" y="144.4">3</text>
<text x="222.7" y="148.9" transform="rotate(-90 222.7 148.9)">8</text>
<text x="229.7" y="144.4">6</text>
<text x="59.5" y="163.5">1</text>
<text x="59.5" y="166">2</text>
<text x="61.8" y="164.8">PL#</text>
<text x="61.8" y="167.3">CP</text>
<text x="67.9" y="164.8">VCC</text>
<text x="68.2" y="167.3">CE#</text>
<text x="73.7" y="166">15</text>
<text x="73.7" y="163.5">16</text>
<text x="59.5" y="168.6">3</text>
<text x="59.5" y="171.1">4</text>
<text x="59.5" y="173.6">5</text>
<text x="61.8" y="169.8">D4</text>
<text x="61.8" y="172.4">D5</text>
<text x="69.7" y="172.4">D2</text>
<text x="69.7" y="169.8">D3</text>
<text x="73.7" y="173.6">12</text>
<text x="73.7" y="171.1">13</text>
<text x="73.7" y="168.6">14</text>
<text x="59.5" y="176.2">6</text>
<text x="59.5" y="178.7">7</text>
<text x="61.8" y="174.9">D6</text>
<text x="61.8" y="177.5">D7</text>
<text x="61.8" y="180">Q7#</text>
<text x="69.5" y="180">DS</text>
<text x="69.7" y="177.5">D0</text>
<text x="69.7" y="174.9">D1</text>
<text x="73.7" y="178.7">10</text>
<text x="73.7" y="176.2">11</text>
<text x="59.5" y="181.3">8</text>
<text x="61.8" y="182.5">GND</text>
<text x="69.6" y="182.5">Q7</text>
<text x="73.7" y="181.3">9</text>
</g>
</svg>
